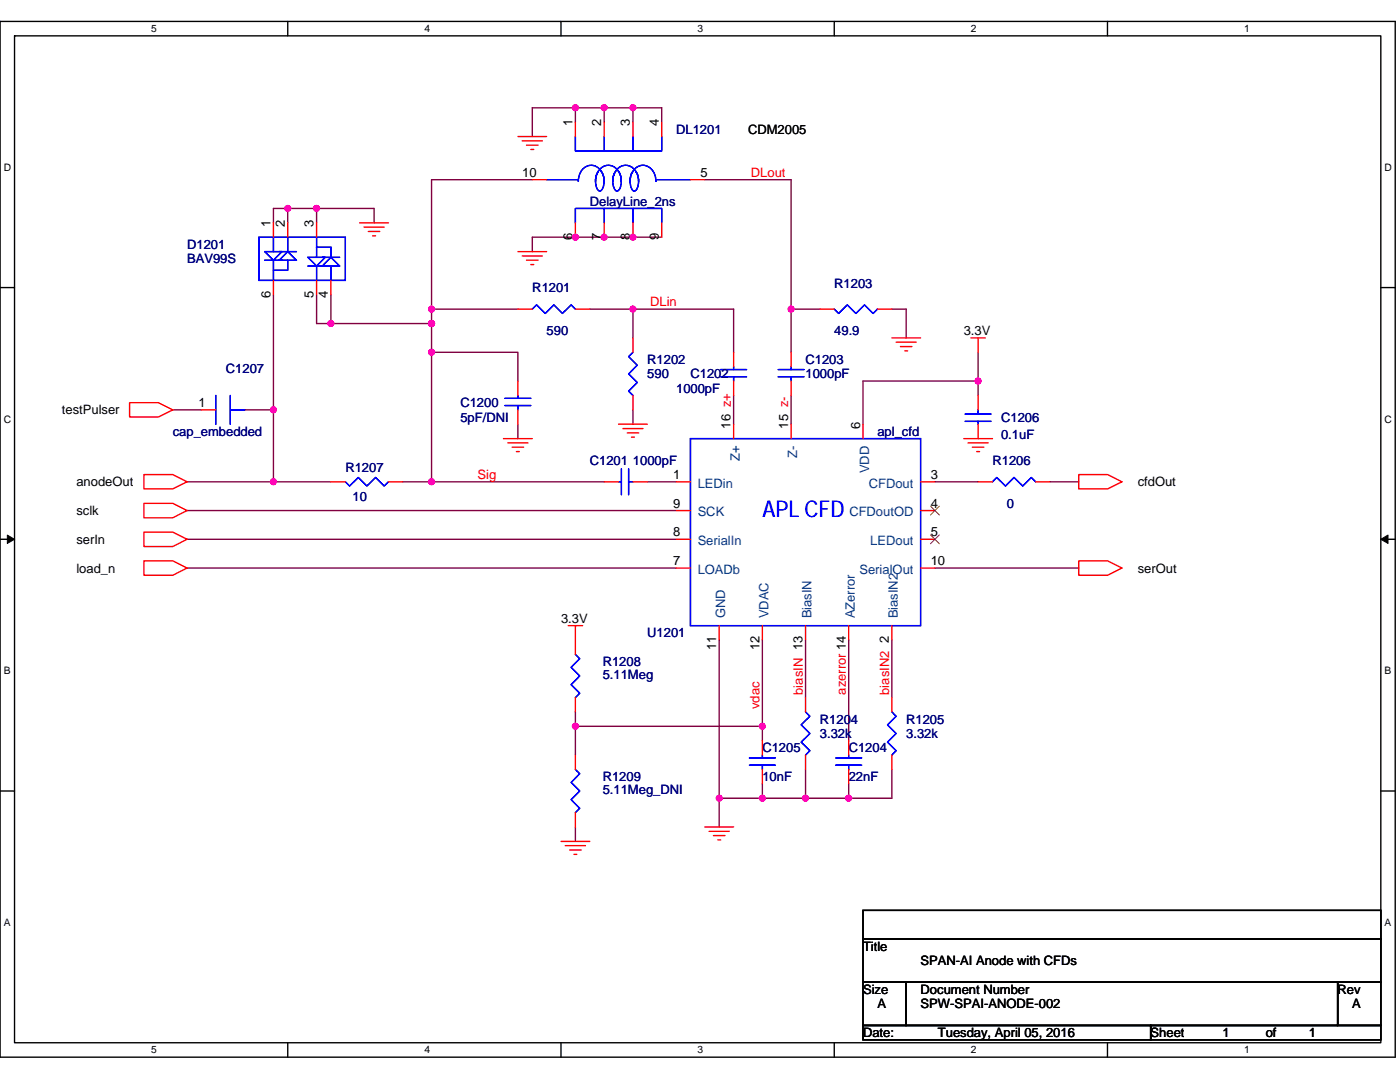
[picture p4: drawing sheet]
<svg xmlns="http://www.w3.org/2000/svg" width="279mm" height="216mm" viewBox="0 0 279 216" stroke-linecap="round" stroke-linejoin="round" font-family="sans-serif">
<path d="M0 4.3h278.4v206.6h-278.4zM2.9 7.2h272.7v200.9h-272.7z" fill="none" stroke="#000" stroke-width=".28"/>
<g fill="#fff">
<path d="M30.2 4.6h1.1v2.3h-1.1z"/>
<path d="M30.2 208.4h1.1v2.3h-1.1z"/>
</g>
<path d="M57.4 4.3v2.9M57.4 208.1v2.8" fill="none" stroke="#000" stroke-width=".28"/>
<g fill="#fff">
<path d="M84.7 4.6h1.1v2.3h-1.1z"/>
<path d="M84.7 208.4h1.1v2.3h-1.1z"/>
</g>
<path d="M112 4.3v2.9M112 208.1v2.8" fill="none" stroke="#000" stroke-width=".28"/>
<g fill="#fff">
<path d="M139.2 4.6h1.2v2.3h-1.2z"/>
<path d="M139.2 208.4h1.2v2.3h-1.2z"/>
</g>
<path d="M166.5 4.3v2.9M166.5 208.1v2.8" fill="none" stroke="#000" stroke-width=".28"/>
<g fill="#fff">
<path d="M193.8 4.6h1.1v2.3h-1.1z"/>
<path d="M193.8 208.4h1.1v2.3h-1.1z"/>
</g>
<path d="M221 4.3v2.9M221 208.1v2.8" fill="none" stroke="#000" stroke-width=".28"/>
<g fill="#fff">
<path d="M248.3 4.6h1.1v2.3h-1.1z"/>
<path d="M248.3 208.4h1.1v2.3h-1.1z"/>
<path d="M.7 32.3h1.5v2.2h-1.5z"/>
<path d="M276.3 32.3h1.5v2.2h-1.5z"/>
<path d="M.7 82.5h1.5v2.3h-1.5z"/>
<path d="M276.3 82.5h1.5v2.3h-1.5z"/>
</g>
<path d="M0 57.4h2.9M275.6 57.4h2.8" fill="none" stroke="#000" stroke-width=".28"/>
<g fill="#fff">
<path d="M.7 132.7h1.4v2.3h-1.4z"/>
<path d="M276.3 132.7h1.4v2.3h-1.4z"/>
</g>
<path d="M0 107.6h2.9M275.6 107.6h2.8" fill="none" stroke="#000" stroke-width=".28"/>
<path d="M1.5 106.8l1.4 .8-1.4 .8zM275.6 107.6l1.4-.8v1.6z" fill="#000" stroke="#000" stroke-width=".2"/>
<g fill="#fff">
<path d="M.7 182.9h1.4v2.3h-1.4z"/>
<path d="M276.3 182.9h1.4v2.3h-1.4z"/>
</g>
<path d="M0 157.8h2.9M275.6 157.8h2.8M172.2 181.7h103.4v5.7h-103.4zM172.2 187.4h103.4v8.6h-103.4zM172.2 196h8.6v8.6h-8.6zM180.8 196h86.2v8.6h-86.2zM267 196h8.6v8.6h-8.6zM172.2 204.6h57.4v2.9h-57.4zM229.6 204.6h46v2.9h-46z" fill="none" stroke="#000" stroke-width=".28"/>
<g fill="none" stroke="#800040" stroke-width=".28">
<path d="M106.2 35.9h-20.1v25.8M114.8 21.5v2.9M114.8 21.5h5.8M114.8 21.5h-8.6v5.7M120.6 21.5v2.9M120.6 21.5h5.7M126.3 21.5h5.8v2.9M126.3 21.5v2.9M140.7 35.9h17.2v25.8M54.6 58.8v23M57.4 41.6h-2.8v2.9M57.4 41.6v2.9"/>
<path d="M57.4 41.6h5.8M63.2 41.6h11.5v2.9M63.2 41.6v2.9M63.2 58.8v5.8h2.8M66 58.8v5.8M132.1 47.3h-25.9v2.9M66 64.6h20.1M86.1 70.3v25.8M86.1 61.7v2.9M86.1 64.6v5.7M86.1 61.7h17.3M86.1 70.3h17.3v5.7"/>
<path d="M117.7 61.7h8.6M126.3 61.7h20.1v8.6M126.3 61.7v5.7M146.4 78.9v5.7M157.9 78.9v5.7M157.9 61.7v8.6M157.9 61.7h5.7M178 61.7h2.8v5.7M195.2 76h-23v8.6M195.2 70.3v5.7M195.2 76v2.9M34.5 81.8h5.7"/>
<path d="M37.3 96.1h17.3M48.8 81.8h5.8v14.3M54.6 96.1h11.4M80.4 96.1h5.7M86.1 96.1h34.5M103.4 84.6v2.9M126.3 81.8v2.8M129.2 96.1h5.7M186.6 96.1h8.6M209.5 96.1h5.8M37.3 101.9h97.6M37.3 107.6h97.6"/>
<path d="M37.3 113.3h97.6M186.6 113.3h28.7M143.5 127.7v31.6M152.1 127.7v17.2M160.8 127.7v11.5M169.4 127.7v20.1M178 127.7v11.5M114.8 142v2.9h37.3M114.8 144.9v5.8M143.5 159.3v5.7M143.5 159.3h8.6M152.1 159.3h8.7"/>
<path d="M152.1 144.9v2.9M152.1 156.4v2.9M160.8 159.3h8.6M160.8 153.5v5.8M169.4 156.4v2.9M178 153.5v5.8h-8.6M114.8 165v2.9"/>
</g>
<g fill="#f0f" stroke="#f0f" stroke-width=".28">
<circle cx="169.4" cy="159.3" r=".57"/>
<circle cx="114.8" cy="21.5" r=".57"/>
<circle cx="195.2" cy="76" r=".57"/>
<circle cx="126.3" cy="47.3" r=".57"/>
<circle cx="114.8" cy="47.3" r=".57"/>
<circle cx="160.7" cy="159.3" r=".57"/>
<circle cx="86.1" cy="96.1" r=".57"/>
<circle cx="157.9" cy="61.7" r=".57"/>
<circle cx="143.5" cy="159.3" r=".57"/>
<circle cx="126.3" cy="61.7" r=".57"/>
<circle cx="152.1" cy="159.3" r=".57"/>
<circle cx="120.6" cy="47.3" r=".57"/>
<circle cx="126.3" cy="21.5" r=".57"/>
<circle cx="120.6" cy="21.5" r=".57"/>
<circle cx="66" cy="64.5" r=".57"/>
<circle cx="86.1" cy="64.5" r=".57"/>
<circle cx="57.4" cy="41.6" r=".57"/>
<circle cx="63.2" cy="41.6" r=".57"/>
<circle cx="54.5" cy="81.8" r=".57"/>
<circle cx="86.1" cy="70.3" r=".57"/>
<circle cx="152.1" cy="144.9" r=".57"/>
<circle cx="86.1" cy="61.7" r=".57"/>
<circle cx="54.5" cy="96.1" r=".57"/>
<circle cx="114.8" cy="144.9" r=".57"/>
</g>
<g fill="none" stroke="#f00" stroke-width=".28">
<path d="M103.4 27.2h5.7M104.2 28.1h4M105.1 29h2.3M105.9 29.8h.6M106.2 35.9h2.9M114.8 24.4v2.8M120.6 24.4v2.8M126.3 24.4v2.8M132.1 24.4v2.8M137.8 35.9h2.9M54.6 44.5v2.8M54.6 55.9v2.9"/>
<path d="M57.4 44.5v2.8M63.2 55.9v2.9M63.2 44.5v2.8M66 55.9v2.9M71.8 44.5h5.7M72.6 45.3h4.1M73.5 46.2h2.3M74.4 47.1h.6M103.4 50.2h5.7M104.2 51.1h4M105.1 51.9h2.3M105.9 52.8h.6"/>
<path d="M114.8 44.5v2.8M120.6 44.5v2.8M126.3 44.5v2.8M132.1 44.5v2.8M103.4 76v2.9M103.4 61.7h2.8M114.8 61.7h2.9M126.3 78.9v2.9M126.3 67.4v2.9M146.4 70.3v2.9M146.4 76v2.9M157.9 70.3v2.9"/>
<path d="M157.9 76v2.9M163.6 61.7h2.9M175.1 61.7h2.9M178 67.4h5.7M178.8 68.3h4.1M179.7 69.2h2.3M180.6 70h.5M193.8 67.4h2.8M195.2 67.4v2.9M195.2 78.9v2.9M25.9 80.3h5.7l2.9 1.5-2.9 1.4h-5.7zM28.7 94.7h5.8l2.8 1.4-2.8 1.5h-5.8z"/>
<path d="M40.2 81.8h2.9M66 96.1h2.9M77.5 96.1h2.9M100.5 87.5h5.7M101.3 88.4h4.1M102.2 89.2h2.3M103.1 90.1h.6M103.4 81.8v2.8M120.6 96.1h2.8M123.4 84.6h5.8M124.3 85.5h4M125.2 86.4h2.3"/>
<path d="M126 87.2h.6M126.3 96.1h2.9M134.9 96.1h2.9M146.4 84.6v2.9M157.9 84.6v2.9M172.2 84.6v2.9M183.7 96.1h2.9M192.3 87.5h5.8M193.2 88.4h4M194.1 89.2h2.2M194.9 90.1h.6M195.2 96.1h2.9"/>
<path d="M195.2 84.6v2.9M206.7 96.1h2.8M215.3 94.7h5.7l2.9 1.4-2.9 1.5h-5.7zM28.7 100.4h5.8l2.8 1.5-2.8 1.4h-5.8zM28.7 106.2h5.8l2.8 1.4-2.8 1.5h-5.8zM28.7 111.9h5.8l2.8 1.4-2.8 1.5h-5.8zM134.9 101.9h2.9M134.9 107.6h2.9M134.9 113.3h2.9M183.7 101.9h2.9M183.7 107.6h2.9M183.7 113.3h2.9"/>
<path d="M215.3 111.9h5.7l2.9 1.4-2.9 1.5h-5.7zM113.4 124.8h2.9M114.8 139.2v2.8M114.8 124.8v5.8M143.5 124.8v2.9M152.1 124.8v2.9M160.8 139.2v2.8M160.8 124.8v2.9M169.4 124.8v2.9M178 124.8v2.9M178 139.2v2.8M114.8 150.7v2.8"/>
<path d="M152.1 147.8v2.9M152.1 153.5v2.9M160.8 150.7v2.8M169.4 147.8v2.9M169.4 153.5v2.9M178 150.7v2.8M112 167.9h5.7M112.8 168.7h4M113.7 169.6h2.3M114.6 170.5h.5M114.8 162.1v2.9M140.7 165h5.7"/>
<path d="M141.5 165.9h4M142.4 166.7h2.3M143.3 167.6h.5"/>
</g>
<g fill="none" stroke="#00f" stroke-width=".28">
<path d="M109.1 35.9h6.3M114.8 27.2v2.9h5.8M115.4 36.1v.1a2.67 2.67 0 0 1 3.7-2.9 3.3 3.3 0 0 1 1.5 2.9v-.1M118.9 36.1v.1a2.67 2.67 0 0 1 3.6-2.9 3.3 3.3 0 0 1 1.5 2.9v-.1M120 34.2a3.2 3.2 0 0 1 0 3.8l-.3 .1a2.29 2.29 0 0 1-.8-2.5l.2-.8 .3-.6M120.6 27.2v2.9h5.7M122.3 36.1v.1a2.67 2.67 0 0 1 3.7-2.9 3.3 3.3 0 0 1 1.4 2.9v-.1M122.9 34.2a3.4 3.4 0 0 0 0 3.8l.2 .1a2.29 2.29 0 0 0 .9-2.5l-.2-.8-.4-.6M125.8 36.1v.1a2.67 2.67 0 0 1 3.6-2.9 3.3 3.3 0 0 1 1.5 2.9v-.1M126.3 34.2a3.4 3.4 0 0 0 0 3.8l.3 .1a2.29 2.29 0 0 0 .8-2.5l-.2-.8-.3-.6M126.3 27.2v2.9h5.8v-2.9M130.9 35.9h6.9"/>
<path d="M51.7 47.3h17.2v8.6h-17.2zM52.8 50.2h3.5l-1.7 1.7zM52.8 51.9h3.5M54.6 47.3v2.9M54.6 51.9v4M55.7 50.2h3.5M55.7 51.9l1.7-1.7 1.8 1.7zM57.4 47.3v2.9M57.4 51.9v2h-2.8M61.4 51.4h3.5l-1.7 1.7zM61.4 53.1h3.5M63.2 47.3v4.1"/>
<path d="M63.2 53.1v2.8M63.2 49.3h2.8v2.1M64.3 51.4h3.5M66 51.4l1.8 1.7h-3.5zM66 53.1v2.8M114.8 44.5v-2.9h5.8v2.9M120.6 41.6h5.7v2.9M126.3 41.6h5.8v2.9M43.1 78.9v5.7M46 78.9v5.7M100.8 79.5h5.1M103.4 78.9v.6"/>
<path d="M106.2 61.7l.9-.9 1.7 1.7 1.7-1.7 1.7 1.7 1.8-1.7 .8 .9M126.3 70.3l-.8 .9 1.7 1.7-1.7 1.7 1.7 1.7-1.7 1.7 .8 .9M143.8 75.2h5.2M143.8 73.7h5.2M146.4 73.2v.5M146.4 75.2v.8M155.3 75.2h5.2M155.3 73.7h5.2M157.9 73.2v.5M157.9 75.2v.8M166.5 61.7l.9 .8 1.7-1.7 1.7 1.7 1.7-1.7 1.7 1.7 .9-.8M46 81.8h2.8"/>
<path d="M68.9 96.1l.9 .9 1.7-1.7 1.7 1.7 1.8-1.7 1.7 1.7 .8-.9M100.8 80.9h5.1M103.4 80.9v.9M123.4 96.1h.6M124 93.6v5.1M125.5 93.6v5.1M125.5 96.1h.8M137.8 87.5h45.9v37.3h-45.9zM192.6 82.6h5.2M192.6 84.1h5.2M195.2 84.1v.5M195.2 81.8v.8"/>
<path d="M198.1 96.1l.8-.8 1.8 1.7 1.7-1.7 1.7 1.7 1.7-1.7 .9 .8M114.8 130.6l.9 .8-1.7 1.8 1.7 1.7-1.7 1.7 1.7 1.7-.9 .9M114.8 153.5l.9 .9-1.7 1.7 1.7 1.7-1.7 1.8 1.7 1.7-.9 .8M149.6 152.7h5.1M149.6 151.2h5.1M152.1 150.7v.5M152.1 152.7v.8M160.8 142l.8 .9-1.7 1.7 1.7 1.8-1.7 1.7 1.7 1.7-.8 .9M166.8 152.7h5.2M166.8 151.2h5.2M169.4 150.7v.5M169.4 152.7v.8"/>
<path d="M178 142l.8 .9-1.7 1.7 1.7 1.8-1.7 1.7 1.7 1.7-.8 .9"/>
</g>
<path d="M185.7 101l1.8 1.8M185.7 106.7l1.8 1.8M187.5 101l-1.8 1.8M187.5 106.7l-1.8 1.8" fill="none" stroke="#804000" stroke-width=".2"/>
<text font-size="4.6" fill="#00f" x="152.1" y="103.2">APL CFD</text>
<g font-size="2.6">
<text x="114.2" y="25.2" transform="rotate(-90 114.2 25.2)">1</text>
<text x="120" y="25.2" transform="rotate(-90 120 25.2)">2</text>
<text x="125.7" y="25.2" transform="rotate(-90 125.7 25.2)">3</text>
<text x="131.5" y="25.2" transform="rotate(-90 131.5 25.2)">4</text>
<text x="149.3" y="26.7">CDM2005</text>
<text x="104.2" y="35.3">10</text>
<text x="139.8" y="35.3">5</text>
<text x="54" y="45.3" transform="rotate(-90 54 45.3)">1</text>
<text x="56.8" y="45.3" transform="rotate(-90 56.8 45.3)">2</text>
<text x="62.6" y="45.3" transform="rotate(-90 62.6 45.3)">3</text>
<text x="114.2" y="47.9" transform="rotate(-90 114.2 47.9)">6</text>
<text x="120" y="47.9" transform="rotate(-90 120 47.9)">7</text>
<text x="125.7" y="47.9" transform="rotate(-90 125.7 47.9)">8</text>
<text x="131.5" y="47.9" transform="rotate(-90 131.5 47.9)">9</text>
<text x="54" y="59.4" transform="rotate(-90 54 59.4)">6</text>
<text x="62.6" y="59.4" transform="rotate(-90 62.6 59.4)">5</text>
<text x="65.4" y="59.4" transform="rotate(-90 65.4 59.4)">4</text>
<text x="192.3" y="66.9">3.3V</text>
<text x="12.4" y="82.7">testPulser</text>
<text x="39.6" y="81.2">1</text>
<text x="145.8" y="85.5" transform="rotate(-90 145.8 85.5)">16 z+</text>
<text x="157.3" y="85.5" transform="rotate(-90 157.3 85.5)">15 z-</text>
<text x="171.6" y="85.5" transform="rotate(-90 171.6 85.5)">6</text>
<text x="134.3" y="95.5">1</text>
<text x="185.7" y="95.5">3</text>
<text x="15.2" y="97">anodeOut</text>
<text x="134.3" y="101.3">9</text>
<text x="185.7" y="101.3">4</text>
<text x="227.1" y="97">cfdOut</text>
<text x="15.2" y="102.8">sclk</text>
<text x="134.3" y="107">8</text>
<text x="185.7" y="107">5</text>
<text x="15.2" y="108.5">serIn</text>
<text x="134.3" y="112.8">7</text>
<text x="185.7" y="112.8">10</text>
<text x="15.2" y="114.2">load_n</text>
<text x="227.1" y="114.2">serOut</text>
<text x="112" y="124.3">3.3V</text>
<text x="142.9" y="129.7" transform="rotate(-90 142.9 129.7)">11</text>
<text x="151.6" y="129.7" transform="rotate(-90 151.6 129.7)">12</text>
<text x="177.4" y="128.3" transform="rotate(-90 177.4 128.3)">2</text>
<text x="172.2" y="189.7">Title</text>
<text x="183.7" y="192.6">SPAN-AI Anode with CFDs</text>
<text x="172.2" y="198.3">Size</text>
<text x="175.1" y="201.2">A</text>
<text x="183.7" y="198.3">Document Number</text>
<text x="183.7" y="201.2">SPW-SPAI-ANODE-002</text>
<text x="267" y="198.3">Rev</text>
<text x="269.8" y="201.2">A</text>
<text x="172.2" y="206.9">Date:</text>
<text x="187.2" y="206.9">Tuesday, April 05, 2016</text>
<text x="229.6" y="206.9">Sheet</text>
<text x="244" y="206.9">1</text>
<text x="252.6" y="206.9">of</text>
<text x="261.2" y="206.9">1</text>
</g>
<g font-size="2.6" fill="#000080">
<text x="134.9" y="26.7">DL1201</text>
<text x="117.7" y="41.1">DelayLine_2ns</text>
<text x="37.3" y="49.7">D1201</text>
<text x="37.3" y="52.5">BAV99S</text>
<text x="106.2" y="58.3">R1201</text>
<text x="166.5" y="57.4">R1203</text>
<text x="109.1" y="66.9">590</text>
<text x="166.5" y="66.9">49.9</text>
<text x="45.1" y="74.4">C1207</text>
<text x="129.2" y="72.6">R1202</text>
<text x="129.2" y="75.5">590</text>
<text x="137.8" y="75.5">C1202</text>
<text x="160.8" y="72.6">C1203</text>
<text x="160.8" y="75.5">1000pF</text>
<text x="91.9" y="81.2">C1200</text>
<text x="134.9" y="78.4">1000pF</text>
<text x="34.5" y="87">cap_embedded</text>
<text x="91.9" y="84.1">5pF/DNI</text>
<text x="175.1" y="87">apl_cfd</text>
<text x="199.8" y="84.1">C1206</text>
<text x="199.8" y="87.5">0.1uF</text>
<text x="68.9" y="94.1">R1207</text>
<text x="117.7" y="92.7">C1201 1000pF</text>
<text x="198.1" y="92.7">R1206</text>
<text x="70.4" y="99.9">10</text>
<text x="200.9" y="101.3">0</text>
<text x="129.2" y="127.2">U1201</text>
<text x="120.3" y="132.9">R1208</text>
<text x="120.3" y="135.5">5.11Meg</text>
<text x="163.6" y="144.4">R1204</text>
<text x="163.6" y="147.3">3.32k</text>
<text x="180.8" y="144.4">R1205</text>
<text x="180.8" y="147.3">3.32k</text>
<text x="120.3" y="155.9">R1209</text>
<text x="152.1" y="150.1">C1205</text>
<text x="152.1" y="155.9">10nF</text>
<text x="169.4" y="150.1">C1204</text>
<text x="169.4" y="155.9">22nF</text>
<text x="120.3" y="158.5">5.11Meg_DNI</text>
</g>
<g font-size="2.6" fill="#f00">
<text x="149.9" y="35.3">DLout</text>
<text x="129.8" y="61.1">DLin</text>
<text x="95.3" y="95.6">Sig</text>
<text x="151.6" y="141.5" transform="rotate(-90 151.6 141.5)">vdac</text>
<text x="160.2" y="138.6" transform="rotate(-90 160.2 138.6)">biasIN 13</text>
<text x="168.8" y="138.6" transform="rotate(-90 168.8 138.6)">azerror 14</text>
<text x="177.4" y="138.6" transform="rotate(-90 177.4 138.6)">biasIN2</text>
</g>
<g font-size="2.6" fill="#004080">
<text x="147.6" y="92.1" transform="rotate(-90 147.6 92.1)">Z+</text>
<text x="159.1" y="91.4" transform="rotate(-90 159.1 91.4)">Z-</text>
<text x="173.4" y="94.4" transform="rotate(-90 173.4 94.4)">VDD</text>
<text x="139.2" y="97.3">LEDin</text>
<text x="173.4" y="97.3">CFDout</text>
<text x="139.2" y="103">SCK</text>
<text x="169.5" y="103">CFDoutOD</text>
<text x="139.2" y="108.8">SerialIn</text>
<text x="173.7" y="108.8">LEDout</text>
<text x="139.2" y="114.5">LOADb</text>
<text x="171.5" y="114.5">SerialOut</text>
<text x="144.7" y="123.4" transform="rotate(-90 144.7 123.4)">GND</text>
<text x="153.4" y="123.4" transform="rotate(-90 153.4 123.4)">VDAC</text>
<text x="162" y="123.4" transform="rotate(-90 162 123.4)">BiasIN</text>
<text x="170.6" y="123.4" transform="rotate(-90 170.6 123.4)">AZerror</text>
<text x="179.2" y="123.4" transform="rotate(-90 179.2 123.4)">BiasIN2</text>
</g>
<g font-size="2">
<text x="30.2" y="6.4">5</text>
<text x="84.7" y="6.4">4</text>
<text x="139.2" y="6.4">3</text>
<text x="193.8" y="6.4">2</text>
<text x="248.3" y="6.4">1</text>
<text x=".7" y="34.1">D</text>
<text x="276.3" y="34.1">D</text>
<text x=".7" y="84.3">C</text>
<text x="276.3" y="84.3">C</text>
<text x=".7" y="134.6">B</text>
<text x="276.3" y="134.6">B</text>
<text x=".7" y="184.8">A</text>
<text x="276.3" y="184.8">A</text>
<text x="30.2" y="210.2">5</text>
<text x="84.7" y="210.2">4</text>
<text x="139.2" y="210.2">3</text>
<text x="193.8" y="210.2">2</text>
<text x="248.3" y="210.2">1</text>
</g>
</svg>
